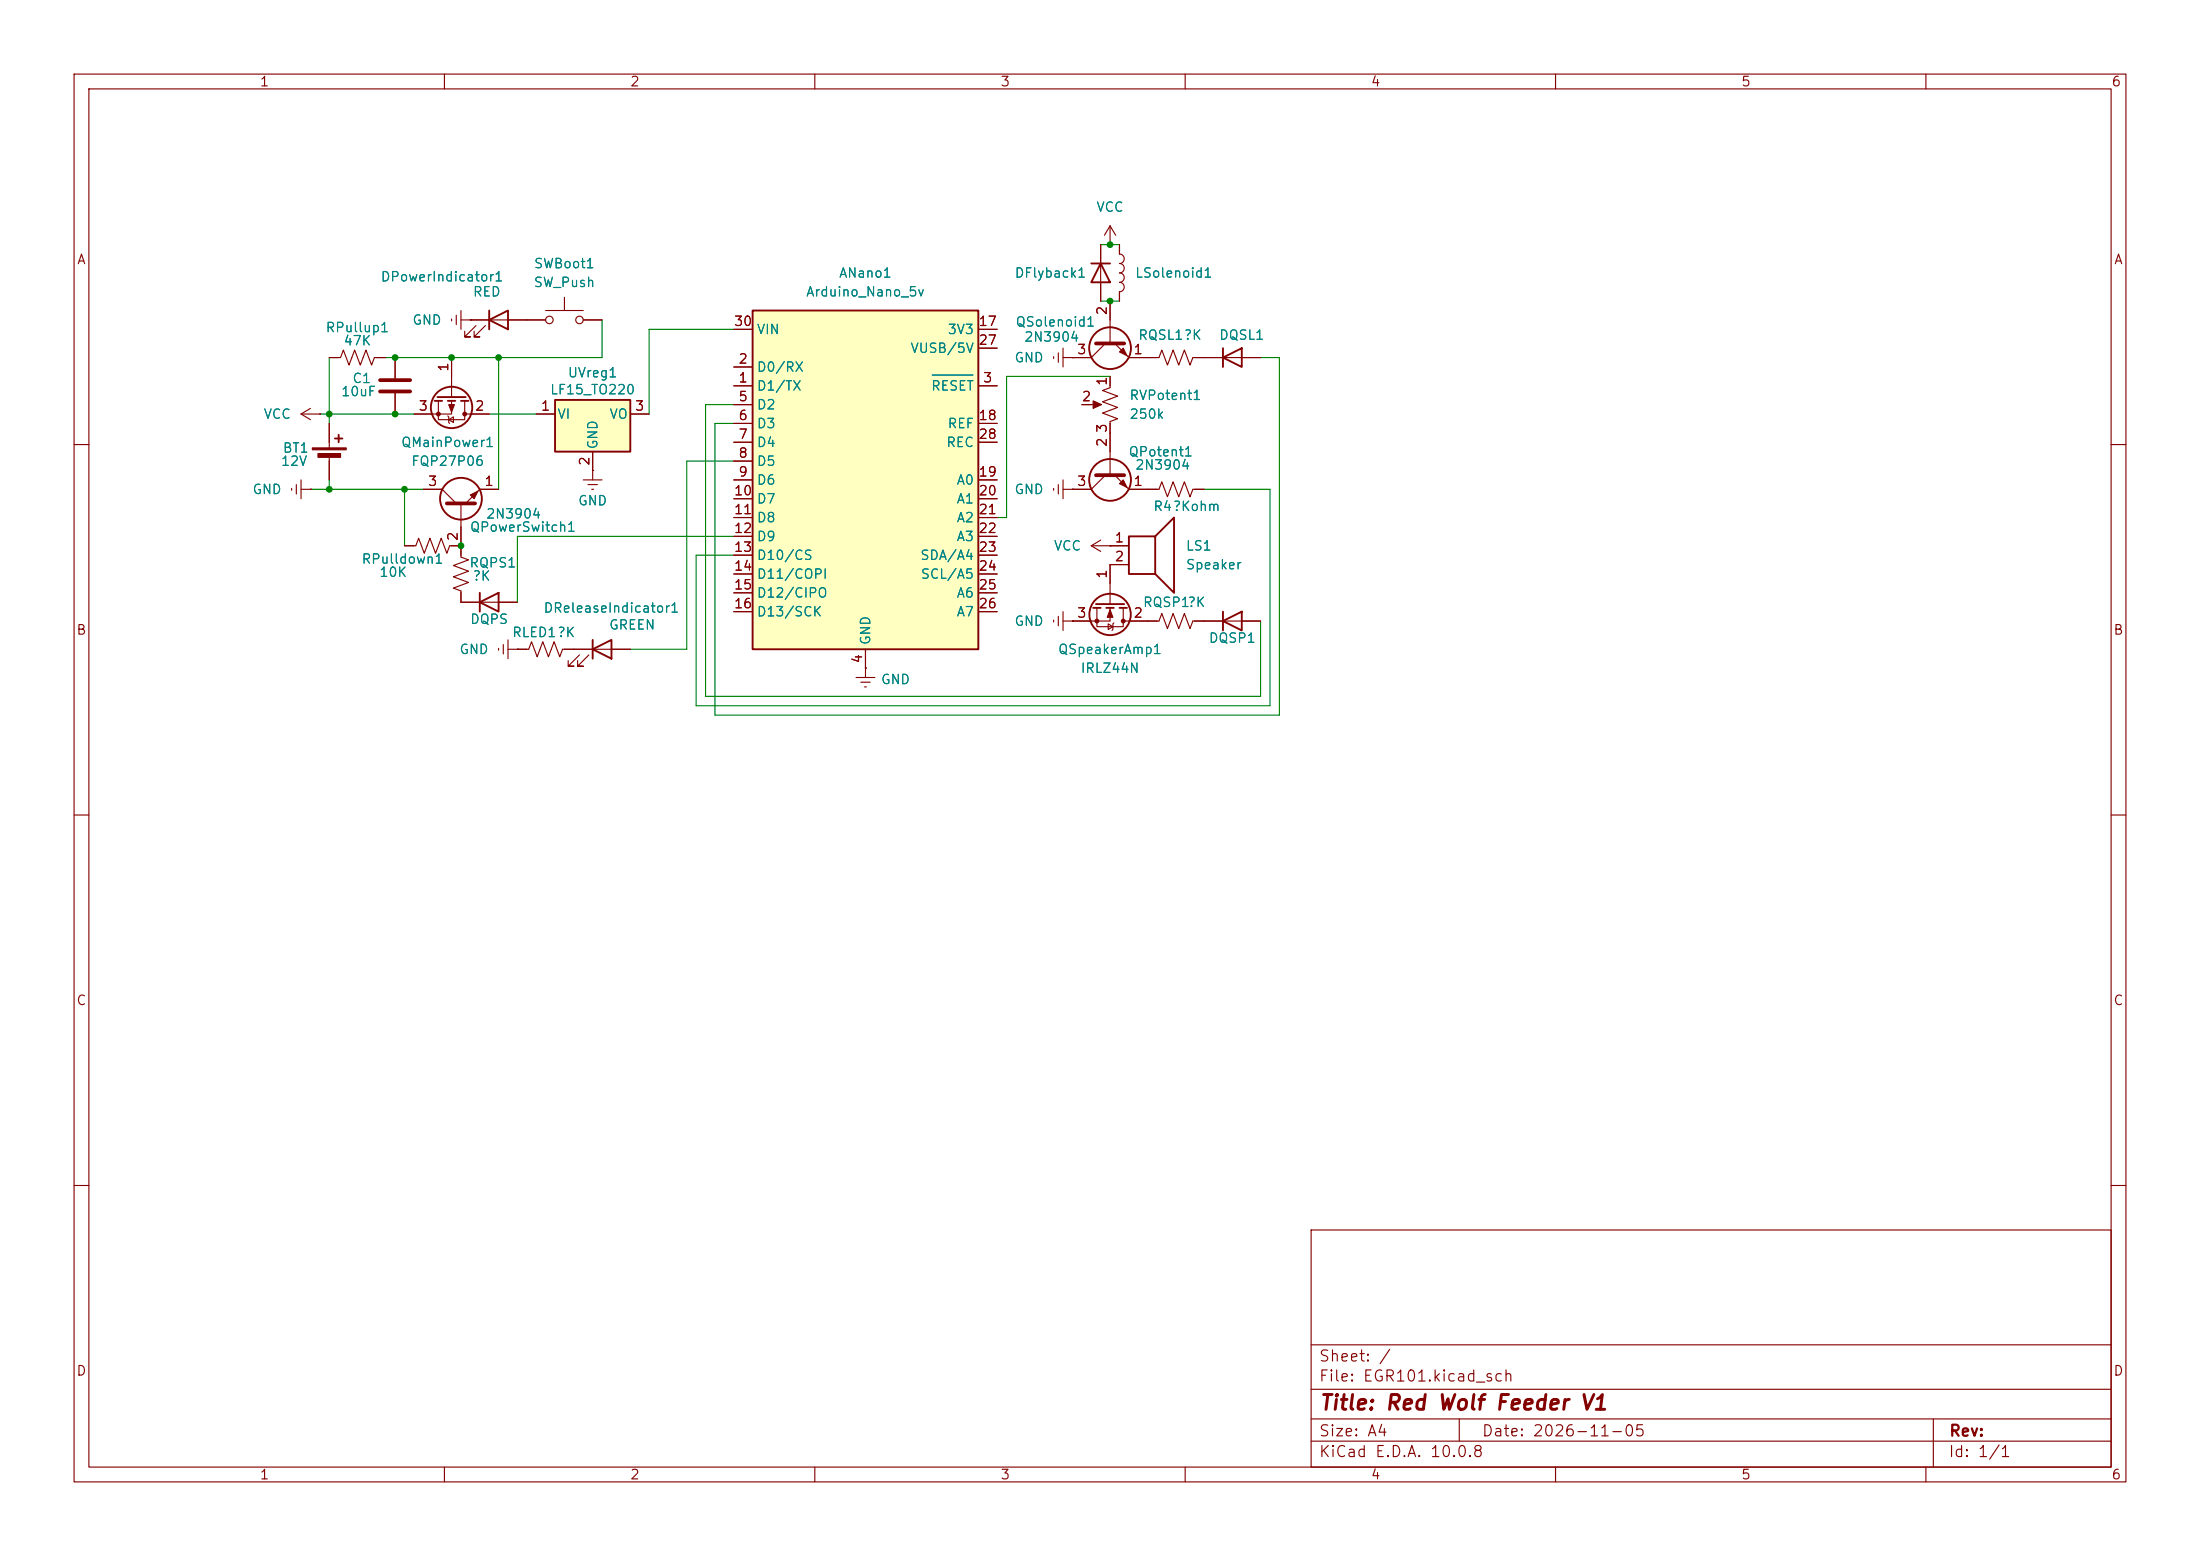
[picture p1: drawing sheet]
<svg xmlns="http://www.w3.org/2000/svg" width="297mm" height="210mm" viewBox="0 0 297 210" stroke-linecap="round" stroke-linejoin="round" font-family="sans-serif">
<g fill="none" stroke="#840000" stroke-width=".15">
<path d="M10 10h277v190h-277zM12 12h273v186h-273zM60 10v2M110 10v2M160 10v2M210 10v2M260 10v2M148.6 33v7.6M149.9 33h.1M149.9 30.5v2.5M149.9 30.5l-.8 1.3M149.9 30.5l.7 1.3"/>
<path d="M40.6 55.9h2.6M40.6 55.9l1.3 .7M41.9 55.1l-1.3 .8M43.2 55.9h.1M44.4 48.3h1.6l.4-1.1 .7 2.1 .8-2.1 .7 2.1 .8-2.1 .8 2.1 .3-1h1.6M44.4 57.2v3.3M53.3 48.3v2.8M53.3 53.1v2.8M59.2 54.1v2.5h3.5v-2.5M60.5 56.1l.1 .2v.7l.1 .2M60.6 56.6l.6-.3v.7zM61 54.1v1.8h-5.1"/>
<path d="M61 43.1v.2M61 48.3v5.3M61.6 42.5v1.3M62.2 41.9v2.6M62.2 43.2h11.5M62.7 55.9h3.3M63.5 43.2h.1M64.3 43.9l-1.6 1.6h.8h-.8v-.8M65.5 43.9l-1.5 1.6h.8h-.8v-.8M73.7 41.9h5M76.2 40.1v1.8M78.7 43.2h2.6"/>
<path d="M142.2 48.1v.3M142.9 47.6v1.3M143.5 48.3h1.3M143.5 47v2.5M144.8 48.3h.1M10 60h2M39.4 65.9v.3M40 65.4v1.3M40.6 66h1.3M40.6 64.8v2.5M41.9 66h.1M44.4 61.5v3.3"/>
<path d="M54.6 73.7h1.5l.4-1.1 .8 2.1 .7-2.1 .8 2.1 .8-2.1 .7 2.1 .4-1h1.5M57.1 66h2.6l1.9 1.9M62.2 67.9v7.3l1 .4-2 .7 2 .8-2 .8 2 .7-2 .8 1 .4v1.5h7.6M67.3 66h-2.5l-1.9 1.9M78.7 64.8h2.6M79.4 65.4h1.2M79.9 66h.2M80 63.5h.1M80 63.5v1.3M142.2 65.9v.3M142.9 65.4v1.3M143.5 66h1.3"/>
<path d="M143.5 64.8v2.5M144.8 66h.1M147.3 73.7h2.6M147.3 73.7l1.3 .7M148.6 72.9l-1.3 .8M149.9 73.7h.1M149.9 76.2v5.3M285 60h2M67.3 87.5v.3M67.9 87v1.3M68.6 87.6h2.8l.4-1 .7 2 .8-2 .7 2 .8-2 .8 2 .3-1h9.2M68.6 86.4v2.5"/>
<path d="M69.8 87.6h.1M78.2 88.4l-1.5 1.5h.8h-.8v-.7M79.5 88.4l-1.5 1.5h.7h-.7v-.7M115.6 91.4h2.5M116.2 92.1h1.3M116.7 92.7h.3M116.8 90.2h.1M116.8 90.2v1.2M148.1 82v2.6h3.5v-2.6M149.6 84.2l.6 .4-.6 .4zM149.9 82v1.8h-5.1M150.4 84.1l-.2 .1v.8l-.1 .1"/>
<path d="M151.6 83.8h3.3M10 110h2M285 110h2M10 160h2M177 166h108v32h-108zM285 160h2M60 198v2M110 198v2M160 198v2M177 194.5h108M177 191.5h108M177 187.5h108"/>
<path d="M177 181.5h108M197 191.5v3M210 198v2M260 198v2M261 191.5v6.5"/>
<circle cx="74.2" cy="43.2" r=".51"/>
<circle cx="78.2" cy="43.2" r=".51"/>
</g>
<g fill="none" stroke="#840000" stroke-width=".25">
<path d="M147.3 35.6h2.6M148.6 35.6l1.3 2.5h-2.6zM45.2 59.2h1M45.7 58.7v1M58.7 54.1h1M59.1 53.6h3.8M60.5 54.1h1M62.2 54.1h1M66 43.2l2.6-1.3v2.6zM66 41.9v2.6M64.8 81.3l2.5-1.3v2.6zM64.8 80v2.6"/>
<path d="M80 87.6l2.5-1.2v2.5zM80 86.4v2.5M147.6 82h1M148 81.5h3.8M149.4 82h1M151.1 82h1"/>
<circle cx="61" cy="55" r="2.79"/>
<circle cx="62.2" cy="67.3" r="2.82"/>
<circle cx="149.9" cy="82.9" r="2.79"/>
</g>
<g fill="#840000" stroke="#840000" stroke-width=".15">
<path d="M149.9 82.3l.3 1h-.7z"/>
<path d="M63.5 66.8l1-.5-.5 1z"/>
<path d="M60.6 54.6h.7l-.3 1z"/>
<path d="M42.2 60.5h4.5v.2h-4.5z"/>
<path d="M42.9 61.2h3.1v.5h-3.1z"/>
<circle cx="151.6" cy="83.8" r=".25"/>
<circle cx="148.1" cy="83.8" r=".25"/>
<circle cx="62.7" cy="55.9" r=".25"/>
<circle cx="59.2" cy="55.9" r=".25"/>
</g>
<path d="M51.3 51.3h4.1M51.3 52.8h4.1M60.3 67.9h3.8" fill="none" stroke="#840000" stroke-width=".51"/>
<path d="M74.9 54h10.2v7h-10.2z" fill="#ffffc2"/>
<path d="M74.9 54h10.2v7h-10.2z" fill="none" stroke="#840000" stroke-width=".25"/>
<path d="M72.4 55.9h2.5M85.1 55.9h2.5M80 61v2.5M142.2 83.7v.2M142.9 83.2v1.3M143.5 83.8h1.3M143.5 82.6v2.5M144.8 83.8h.1" fill="none" stroke="#840000" stroke-width=".15"/>
<path d="M101.6 41.9h30.5v45.7h-30.5z" fill="#ffffc2"/>
<g fill="none" stroke="#840000" stroke-width=".25">
<path d="M101.6 41.9h30.5v45.7h-30.5zM165.1 48.3l2.5-1.3v2.5zM165.1 47v2.5M152.4 72.4h3.6v5.1h-3.6zM156 72.4l2.5-2.5v10.1l-2.5-2.5M165.1 83.8l2.5-1.2v2.5zM165.1 82.6v2.5"/>
<circle cx="149.9" cy="47" r="2.82"/>
<circle cx="149.9" cy="64.8" r="2.82"/>
</g>
<g fill="none" stroke="#840000" stroke-width=".15">
<path d="M148.6 33v2.6M148.6 38.1v2.5M149.9 33h.1M151.1 33v1.3a.64 .64 0 0 1 .7 .6 .64 .64 0 0 1-.7 .7 .64 .64 0 0 1 .7 .6 .64 .64 0 0 1-.7 .6M151.1 36.8a.64 .64 0 0 1 .7 .7 .64 .64 0 0 1-.7 .6 .64 .64 0 0 1 .7 .6 .64 .64 0 0 1-.7 .7v1.2M43.2 55.9h.1M44.4 48.3h1.3M44.4 57.2v2.5M50.8 48.3h1.3M53.3 48.3v2.8M53.3 53.1v2.8M55.9 55.9h2.5"/>
<path d="M61 48.3v2.5M63.5 43.2h.1M63.5 55.9h2.5M63.5 43.2h2.5M68.6 43.2h5.1M72.4 55.9h2.5M78.7 43.2h2.6M85.1 55.9h2.5M99.1 52.1h2.5M99.1 49.5h2.5M99.1 54.6h2.5M99.1 57.2h2.5"/>
<path d="M99.1 59.7h2.5M99.1 44.5h2.5M132.1 52.1h2.5M132.1 57.2h2.5M132.1 59.7h2.5M132.1 44.5h2.5M132.1 47h2.5M144.8 48.3h.1M146 54.6h2.3M149.2 46.4l-1.9 1.9h-2.5M149.9 50.8v1.5l-1.1 .4 2.1 .8-2.1 .7 2.1 .8-2.1 .8 2.1 .7-1 .4v7.2M149.9 40.6v5.8"/>
<path d="M150.5 46.4l1.9 1.9h4.1l.3-1.1 .8 2.1 .8-2.1 .7 2.1 .8-2.1 .8 2.1 .3-1h9.2M41.9 66h.1M44.4 62.2v2.6M54.6 73.7h1.3M57.1 66h2.6M61 73.7h1.2M62.2 71.1v3.8M64.8 66h2.5M80 63.5h.1M80 61v2.5M99.1 62.2h2.5M99.1 64.8h2.5"/>
<path d="M99.1 67.3h2.5M99.1 69.9h2.5M99.1 72.4h2.5M99.1 74.9h2.5M99.1 77.5h2.5M132.1 64.8h2.5M132.1 67.3h2.5M132.1 69.9h2.5M132.1 72.4h2.5M132.1 74.9h2.5M132.1 77.5h2.5M144.8 66h.1"/>
<path d="M149.2 64.1l-1.9 1.9h-2.5M149.9 73.7h.1M149.9 73.7h2.5M150.5 64.1l1.9 1.9h4.1l.3-1 .8 2.1 .8-2.1 .7 2.1 .8-2.1 .8 2.1 .3-1.1h1.6M152.4 76.2h-2.5v2.5M62.2 80v1.3h2.6M67.3 81.3h2.5M69.8 87.6h.1M69.8 87.6h1.3M76.2 87.6h3.8M82.5 87.6h2.6M99.1 80h2.5"/>
<path d="M99.1 82.6h2.5M116.8 90.2h.1M116.8 87.6v2.6M132.1 80h2.5M132.1 82.6h2.5M144.8 83.8h.1M144.8 83.8h2.5M152.4 83.8h4.1l.3-1 .8 2 .8-2 .7 2 .8-2 .8 2 .3-1h9.2"/>
</g>
<path d="M125.9 50.6h5.4" fill="none" stroke="#008484" stroke-width=".15"/>
<path d="M148 46.4h3.8M148 64.1h3.8" fill="none" stroke="#840000" stroke-width=".51"/>
<g fill="#840000" stroke="#840000" stroke-width=".15">
<path d="M151.1 47.5l.5-.5 .5 1z"/>
<path d="M147.6 54.1l1.1 .5-1.1 .5z"/>
<path d="M151.1 65.3l.5-.5 .5 1z"/>
</g>
<g fill="none" stroke="#008400" stroke-width=".15">
<path d="M148.6 33h2.5M43.2 55.9h12.7M44.4 48.3v8.9M66 55.9h6.4M67.3 48.3v17.7M81.3 43.2v5.1h-29.2M99.1 54.6h-3.9v39.4h75v-10.2M99.1 44.5h-11.5v11.4M148.6 40.6h2.5M149.9 50.8h-14v19.1h-1.3M170.2 48.3h2.5v48.2h-76.2v-39.3h2.6M41.9 66h15.2"/>
<path d="M44.4 64.8v1.2M54.6 66v7.7M99.1 62.2h-6.4v25.4h-7.6M99.1 72.4h-29.3v8.9M162.6 66h8.8v29.3h-77.4v-20.4h5.1"/>
</g>
<g fill="#008400">
<circle cx="44.4" cy="55.9" r=".46"/>
<circle cx="53.3" cy="48.3" r=".46"/>
<circle cx="53.3" cy="55.9" r=".46"/>
<circle cx="61" cy="48.3" r=".46"/>
<circle cx="67.3" cy="48.3" r=".46"/>
<circle cx="149.9" cy="40.6" r=".46"/>
<circle cx="149.9" cy="33" r=".46"/>
<circle cx="54.6" cy="66" r=".46"/>
<circle cx="44.4" cy="66" r=".46"/>
<circle cx="62.2" cy="73.7" r=".46"/>
</g>
<text font-size="2" fill="#840000" x="178" y="190.8">Title: Red Wolf Feeder V1</text>
<g font-size="1.5" fill="#840000">
<text x="178" y="184.1">Sheet: /</text>
<text x="178" y="186.8">File: EGR101.kicad_sch</text>
<text x="178" y="197">KiCad E.D.A. 10.0.8</text>
<text x="178" y="194.2">Size: A4</text>
<text x="200" y="194.2">Date: 2026-11-05</text>
<text x="263" y="197">Id: 1/1</text>
<text x="263" y="194.2">Rev:</text>
</g>
<g font-size="1.3" fill="#840000">
<text x="35" y="12">1</text>
<text x="85" y="12">2</text>
<text x="135" y="12">3</text>
<text x="185" y="12">4</text>
<text x="235" y="12">5</text>
<text x="285" y="12">6</text>
<text x="10.3" y="36">A</text>
<text x="285.3" y="36">A</text>
<text x="99" y="44.3">30</text>
<text x="132" y="44.3">17</text>
<text x="132" y="46.9">27</text>
<text x="149.7" y="42.6" transform="rotate(-90 149.7 42.6)">2</text>
<text x="60.8" y="50.3" transform="rotate(-90 60.8 50.3)">1</text>
<text x="99.6" y="51.9">1</text>
<text x="99.6" y="49.4">2</text>
<text x="132.6" y="51.9">3</text>
<text x="145.3" y="48.1">3</text>
<text x="149.7" y="52.2" transform="rotate(-90 149.7 52.2)">1</text>
<text x="152.9" y="48.1">1</text>
<text x="56.4" y="55.7">3</text>
<text x="64" y="55.7">2</text>
<text x="72.9" y="55.7">1</text>
<text x="85.6" y="55.7">3</text>
<text x="99.6" y="54.5">5</text>
<text x="99.6" y="57">6</text>
<text x="99.6" y="59.6">7</text>
<text x="132" y="57">18</text>
<text x="132" y="59.6">28</text>
<text x="146" y="54.5">2</text>
<text x="149.7" y="58.5" transform="rotate(-90 149.7 58.5)">3</text>
<text x="57.7" y="65.9">3</text>
<text x="65.3" y="65.9">1</text>
<text x="79.9" y="63" transform="rotate(-90 79.9 63)">2</text>
<text x="99.6" y="62.1">8</text>
<text x="99.6" y="64.6">9</text>
<text x="132" y="64.6">19</text>
<text x="145.3" y="65.9">3</text>
<text x="149.7" y="60.4" transform="rotate(-90 149.7 60.4)">2</text>
<text x="152.9" y="65.9">1</text>
<text x="99" y="67.2">10</text>
<text x="99" y="69.7">11</text>
<text x="132" y="67.2">20</text>
<text x="132" y="69.7">21</text>
<text x="62.1" y="73.1" transform="rotate(-90 62.1 73.1)">2</text>
<text x="99" y="72.3">12</text>
<text x="99" y="74.8">13</text>
<text x="99" y="77.3">14</text>
<text x="132" y="72.3">22</text>
<text x="132" y="74.8">23</text>
<text x="132" y="77.3">24</text>
<text x="150.4" y="73.5">1</text>
<text x="150.4" y="76.1">2</text>
<text x="99" y="79.9">15</text>
<text x="99" y="82.4">16</text>
<text x="132" y="79.9">25</text>
<text x="132" y="82.4">26</text>
<text x="145.3" y="83.7">3</text>
<text x="149.7" y="78.2" transform="rotate(-90 149.7 78.2)">1</text>
<text x="152.9" y="83.7">2</text>
<text x="10.2" y="86">B</text>
<text x="116.7" y="89.6" transform="rotate(-90 116.7 89.6)">4</text>
<text x="285.2" y="86">B</text>
<text x="10.2" y="136">C</text>
<text x="285.2" y="136">C</text>
<text x="10.2" y="186">D</text>
<text x="285.2" y="186">D</text>
<text x="35" y="200">1</text>
<text x="85" y="200">2</text>
<text x="135" y="200">3</text>
<text x="185" y="200">4</text>
<text x="235" y="200">5</text>
<text x="285" y="200">6</text>
</g>
<g font-size="1.3" fill="#008484">
<text x="147.9" y="28.9">VCC</text>
<text x="51.3" y="38.3">DPowerIndicator1</text>
<text x="63.8" y="40.3">RED</text>
<text x="72" y="39.1">SW_Push</text>
<text x="72" y="36.5">SWBoot1</text>
<text x="108.7" y="40.3">Arduino_Nano_5v</text>
<text x="113.2" y="37.8">ANano1</text>
<text x="136.9" y="37.8">DFlyback1</text>
<text x="153.1" y="37.8">LSolenoid1</text>
<text x="43.9" y="45.2">RPullup1</text>
<text x="46.3" y="46.9">47K</text>
<text x="55.6" y="44.1">GND</text>
<text x="102.1" y="45.4">VIN</text>
<text x="122.8" y="48">VUSB/5V</text>
<text x="127.8" y="45.4">3V3</text>
<text x="137" y="44.4">QSolenoid1</text>
<text x="138.2" y="46.4">2N3904</text>
<text x="153.6" y="46.2">RQSL1?K</text>
<text x="164.5" y="46.2">DQSL1</text>
<text x="46" y="53.8">10uF</text>
<text x="47.5" y="52">C1</text>
<text x="74.2" y="53.5">LF15_TO220</text>
<text x="76.6" y="51.3">UVreg1</text>
<text x="102.1" y="53">D1/TX</text>
<text x="102.1" y="50.5">D0/RX</text>
<text x="125.6" y="53">RESET</text>
<text x="136.9" y="49.2">GND</text>
<text x="35.5" y="56.8">VCC</text>
<text x="75.2" y="56.8">VI</text>
<text x="82.2" y="56.8">VO</text>
<text x="102.1" y="55.6">D2</text>
<text x="102.1" y="58.1">D3</text>
<text x="127.8" y="58.1">REF</text>
<text x="152.4" y="54.3">RVPotent1</text>
<text x="152.4" y="56.8">250k</text>
<text x="37.8" y="63.2">12V</text>
<text x="38.1" y="61.4">BT1</text>
<text x="54.1" y="60.7">QMainPower1</text>
<text x="55.4" y="63.2">FQP27P06</text>
<text x="81" y="60.7" transform="rotate(-90 81 60.7)">GND</text>
<text x="102.1" y="60.7">D4</text>
<text x="102.1" y="63.2">D5</text>
<text x="102.1" y="65.7">D6</text>
<text x="127.7" y="60.7">REC</text>
<text x="129" y="65.7">A0</text>
<text x="152.3" y="61.9">QPotent1</text>
<text x="153.2" y="63.7">2N3904</text>
<text x="34" y="67">GND</text>
<text x="65.5" y="70.3">2N3904</text>
<text x="77.9" y="68.5">GND</text>
<text x="102.1" y="68.3">D7</text>
<text x="102.1" y="70.8">D8</text>
<text x="129" y="68.3">A1</text>
<text x="129" y="70.8">A2</text>
<text x="136.9" y="67">GND</text>
<text x="155.6" y="69.3">R4?Kohm</text>
<text x="48.7" y="76.4">RPulldown1</text>
<text x="63.3" y="76.9">RQPS1</text>
<text x="63.3" y="72.1">QPowerSwitch1</text>
<text x="102.1" y="73.4">D9</text>
<text x="102.1" y="75.9">D10/CS</text>
<text x="124.1" y="75.9">SDA/A4</text>
<text x="129" y="73.4">A3</text>
<text x="142.2" y="74.6">VCC</text>
<text x="160" y="74.6">LS1</text>
<text x="160" y="77.2">Speaker</text>
<text x="51.1" y="78.2">10K</text>
<text x="63.7" y="78.7">?K</text>
<text x="73.3" y="83">DReleaseIndicator1</text>
<text x="102.1" y="78.4">D11/COPI</text>
<text x="102.1" y="81">D12/CIPO</text>
<text x="102.1" y="83.5">D13/SCK</text>
<text x="124.2" y="78.4">SCL/A5</text>
<text x="129" y="81">A6</text>
<text x="129" y="83.5">A7</text>
<text x="154.2" y="82.2">RQSP1?K</text>
<text x="61.9" y="88.6">GND</text>
<text x="63.4" y="84.5">DQPS</text>
<text x="69" y="86.3">RLED1?K</text>
<text x="82.1" y="85.3">GREEN</text>
<text x="117.8" y="87.1" transform="rotate(-90 117.8 87.1)">GND</text>
<text x="136.9" y="84.8">GND</text>
<text x="142.7" y="88.6">QSpeakerAmp1</text>
<text x="163.1" y="87.1">DQSP1</text>
<text x="118.8" y="92.7">GND</text>
<text x="145.8" y="91.1">IRLZ44N</text>
</g>
</svg>
